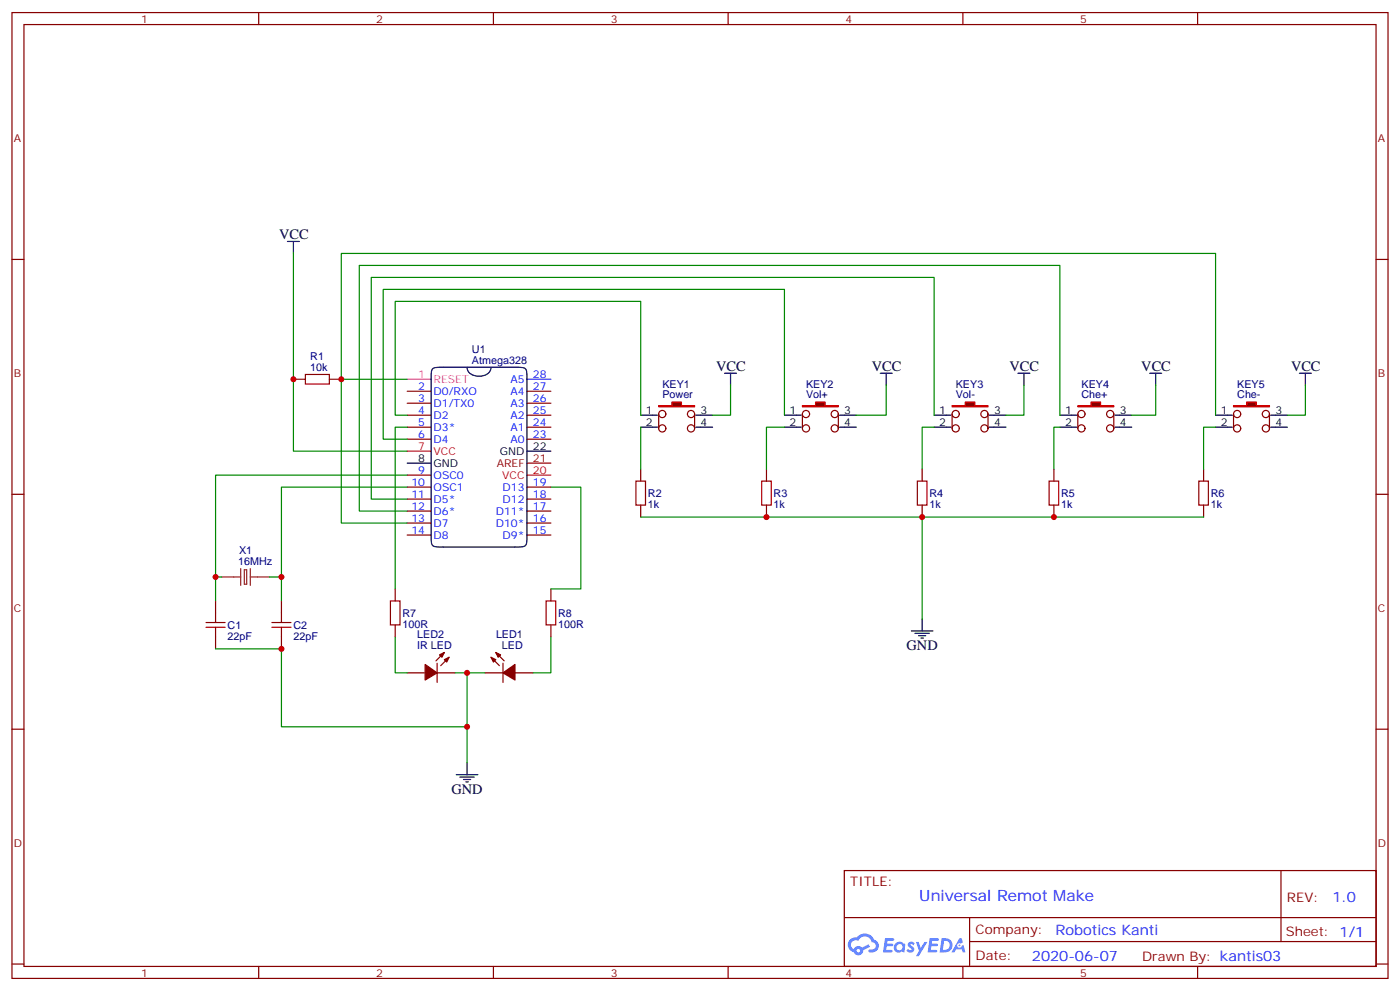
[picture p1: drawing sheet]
<svg xmlns="http://www.w3.org/2000/svg" width="412mm" height="292mm" viewBox="0 0 412 292" stroke-linecap="round" stroke-linejoin="round" font-family="sans-serif">
<g fill="none" stroke="#870000" stroke-width=".35">
<path d="M3.5 3.7h405.4v284.3h-405.4zM7.1 7.2h398.2v277.3h-398.2zM76.2 3.7v3.5M145.3 3.7v3.5M214.5 3.7v3.5M283.6 3.7v3.5M352.8 3.7v3.5M3.5 76.4h3.6M405.3 76.4h3.6M3.5 145.5h3.6M405.3 145.5h3.6M3.5 214.7h3.6"/>
<path d="M405.3 214.7h3.6M248.7 256.3h156.6v28.2h-156.6zM377.3 256.3v20.9M248.7 270.1h156.5M285.6 277.2h119.6M285.6 270.1v14.2M3.5 283.8h3.6M76.2 284.5v3.5M145.3 284.5v3.5M214.5 284.5v3.5M283.6 284.5v3.5M352.8 284.5v3.5"/>
<path d="M405.3 283.8h3.6"/>
</g>
<g fill="#5487ff">
<path d="M267.7 277.5a1.22 1.22 0 0 1 1.7 .2l-.4 .6a.47 .47 0 0 0-.3-.4 .47 .47 0 0 0-.5 .2l.1 .2a1.14 1.14 0 0 1 .8 1.8 1.14 1.14 0 0 1-1.9 0l-.2-.2 .5-.6 .7 .5a.29 .29 0 0 0 .3-.3 .29 .29 0 0 0-.2-.3 1.04 1.04 0 0 1-.6-1.7z"/>
<path d="M260.7 276.2h2.4l.3 .2-.2 .5-1.8 .1-.1 .8h1.5l.3 .4-.3 .4h-1.6l-.2 1.1h1.7l.2 .3-.2 .3-2.6 .1z"/>
<path d="M273.8 276.2h2.4l.3 .2-.1 .5-1.8 .1-.2 .8h1.6l.3 .4-.4 .4-1.6-.1-.1 1.1 1.7 .1 .2 .3-.2 .3-2.6 .1z"/>
<path d="M282.6 276.2h.7l.3 1.3-.6 .3a.69 .69 0 0 0-1 .3 .69 .69 0 0 0 .4 .9 .69 .69 0 0 0 .9-.6l.5-.2 .6 2.2h-.8l-.2-.9h-1.8l-.5 .9h-.8z"/>
<path d="M269.8 277.3h.8l.6 1.8 1.1-1.8h.9l-2.6 4.2h-.8l.9-1.5z"/>
<path d="M277.4 276.2l-.6 4.2h1.3a2.11 2.11 0 0 0 2.5-2.1 2.11 2.11 0 0 0-2.5-2.1zM278.1 277a1.39 1.39 0 0 1 1.7 1.4 1.39 1.39 0 0 1-1.8 1.2h-.3z"/>
<path d="M263.7 277.8a1.54 1.54 0 0 0-.1 2.2 1.54 1.54 0 0 0 2.2 .1l.6 .3 .3-2.3-.2-.3h-.4a1.49 1.49 0 0 0-2.4 0zM264 278.8a.94 .94 0 0 1 1.8 0 .94 .94 0 0 1-1.8 0z"/>
<path d="M250.4 276.6a2.18 2.18 0 0 0 1.1 3.7 1.44 1.44 0 0 0 1.6 .9 1.44 1.44 0 0 0 1.2-1.4l2-1.1-.5-.7-1.9 1a1.47 1.47 0 0 0-2.4 .4 1.39 1.39 0 0 1-.7-1.9 1.39 1.39 0 0 1 2-.5 2.12 2.12 0 0 1 2.2-1.3 2.12 2.12 0 0 1 1.9 1.7 1.14 1.14 0 0 1 1.1 1.4 1.14 1.14 0 0 1-1.7 .7 .43 .43 0 0 0-.5 .4 .43 .43 0 0 0 .4 .5 1.98 1.98 0 0 0 2.5-1.2 1.98 1.98 0 0 0-1.2-2.6 3.1 3.1 0 0 0-5.3-.6l-.9 .1zM252.3 279.9a.55 .55 0 0 1 1.1 0 .55 .55 0 0 1-1.1 0z"/>
<circle cx="282.6" cy="278.3" r=".26"/>
</g>
<path d="M119.9 111.7h7.1" fill="none" stroke="#f0f" stroke-width=".35"/>
<g fill="none" stroke="#870000" stroke-width=".35">
<path d="M86.4 111.7h3.6M97 111.7h3.5M119.9 115.2h7.1M119.9 118.7h7.1M155.2 115.2h7.1M155.2 118.7h7.1M119.9 122.2h7.1M119.9 125.8h7.1M119.9 129.3h7.1M119.9 139.9h7.1M155.2 122.2h7.1M155.2 125.8h7.1"/>
<path d="M155.2 129.3h7.1M188.7 138.1v3.5M119.9 143.4h7.1M119.9 146.9h7.1M119.9 150.5h7.1M119.9 154h7.1M119.9 157.5h7.1M155.2 143.4h7.1M155.2 146.9h7.1M155.2 150.5h7.1M155.2 154h7.1M155.2 157.5h7.1"/>
<path d="M188.7 148.7v3.5M63.5 176.9v3.5M82.9 176.9v3.5M63.5 187.5v3.5M82.9 187.5v3.5"/>
</g>
<path d="M119.9 132.8h7.1M155.2 139.9h7.1" fill="none" stroke="#f00" stroke-width=".35"/>
<path d="M127.4 108.6a4.9 4.9 0 0 1 3.1-.5h21.2a4.9 4.9 0 0 1 3.1 .5 4.9 4.9 0 0 1 .4 3.1v45.8a4.9 4.9 0 0 1-.4 3.1 4.9 4.9 0 0 1-3.1 .4h-21.2a4.9 4.9 0 0 1-3.1-.4 4.9 4.9 0 0 1-.4-3.1v-45.8a4.9 4.9 0 0 1 .4-3.1zM137.6 108.1a3.1 3.1 0 0 0 3.5 2.7 3.1 3.1 0 0 0 3.5-2.7M119.9 136.3h7.1M155.2 132.8h7.1M188.7 122.2h3.6M188.7 125.8h3.6" fill="none" stroke="#000" stroke-width=".35"/>
<path d="M155.2 136.3h7.1" fill="none" stroke="#900" stroke-width=".35"/>
<path d="M155.2 111.7h7.1" fill="none" stroke="#00f" stroke-width=".35"/>
<path d="M65.3 169.9h5.6M70.9 167.4v4.9M72 167.7h.7v4.3h-.7zM73.7 169.9h5.7M73.7 167.4v4.9" fill="none" stroke="#8c2424" stroke-width=".35"/>
<path d="M90 110.2h7v2.9h-7zM187.3 141.6h2.8v7.1h-2.8zM60.7 184.7h5.6M60.7 183.3h5.6M63.5 180.4v2.9M63.5 184.7v2.8M80.1 184.7h5.6M80.1 183.3h5.6M82.9 180.4v2.9M82.9 184.7v2.8" fill="none" stroke="#a10000" stroke-width=".35"/>
<path d="M194 119.4h3.9v-1h2.8v1h3.9v.4h-10.6z" fill="#870000" stroke="#f00" stroke-width=".35"/>
<g fill="none" stroke="#870000" stroke-width=".35">
<path d="M194 121.9v4.2M204.6 121.9v4.2"/>
<circle cx="195.1" cy="126.1" r="1.06"/>
<circle cx="195.1" cy="121.9" r="1.06"/>
<circle cx="203.6" cy="126.1" r="1.06"/>
<circle cx="203.6" cy="121.9" r="1.06"/>
</g>
<path d="M192.3 122.2h1.4M192.3 125.8h1.4M205 122.2h4.9M205 125.8h4.9M231.1 122.2h3.5M231.1 125.8h3.5" fill="none" stroke="#000" stroke-width=".35"/>
<path d="M236.4 119.4h3.8v-1h2.9v1h3.8v.4h-10.5z" fill="#870000" stroke="#f00" stroke-width=".35"/>
<g fill="none" stroke="#870000" stroke-width=".35">
<path d="M236.4 121.9v4.2M246.9 121.9v4.2"/>
<circle cx="237.4" cy="121.9" r="1.06"/>
<circle cx="237.4" cy="126.1" r="1.06"/>
<circle cx="245.9" cy="121.9" r="1.06"/>
<circle cx="245.9" cy="126.1" r="1.06"/>
</g>
<path d="M234.6 122.2h1.4M234.6 125.8h1.4M247.3 122.2h4.9M247.3 125.8h4.9M275.2 122.2h3.5M275.2 125.8h3.5" fill="none" stroke="#000" stroke-width=".35"/>
<path d="M280.5 119.4h3.8v-1h2.9v1h3.8v.4h-10.5z" fill="#870000" stroke="#f00" stroke-width=".35"/>
<g fill="none" stroke="#870000" stroke-width=".35">
<path d="M280.5 121.9v4.2M291 121.9v4.2"/>
<circle cx="281.5" cy="121.9" r="1.06"/>
<circle cx="281.5" cy="126.1" r="1.06"/>
<circle cx="290" cy="126.1" r="1.06"/>
<circle cx="290" cy="121.9" r="1.06"/>
</g>
<path d="M278.7 122.2h1.4M278.7 125.8h1.4M291.4 122.2h4.9M291.4 125.8h4.9M312.2 122.2h3.5M312.2 125.8h3.5" fill="none" stroke="#000" stroke-width=".35"/>
<path d="M317.5 119.4h3.9v-1h2.8v1h3.9v.4h-10.6z" fill="#870000" stroke="#f00" stroke-width=".35"/>
<g fill="none" stroke="#870000" stroke-width=".35">
<path d="M317.5 121.9v4.2M328.1 121.9v4.2"/>
<circle cx="318.6" cy="126.1" r="1.06"/>
<circle cx="318.6" cy="121.9" r="1.06"/>
<circle cx="327" cy="121.9" r="1.06"/>
<circle cx="327" cy="126.1" r="1.06"/>
</g>
<path d="M315.7 122.2h1.4M315.7 125.8h1.4M328.4 122.2h5M328.4 125.8h5M358.1 122.2h3.5M358.1 125.8h3.5" fill="none" stroke="#000" stroke-width=".35"/>
<path d="M363.4 119.4h3.8v-1h2.9v1h3.8v.4h-10.5z" fill="#870000" stroke="#f00" stroke-width=".35"/>
<g fill="none" stroke="#870000" stroke-width=".35">
<path d="M225.8 138.1v3.5M271.6 138.1v3.5M310.4 138.1v3.5M354.5 138.1v3.5M363.4 121.9v4.2M373.9 121.9v4.2M225.8 148.7v3.5M271.6 148.7v3.5M310.4 148.7v3.5M354.5 148.7v3.5M116.4 173.4v3.5M162.3 173.4v3.5"/>
<path d="M116.4 184v3.5M119.9 198.1h5.3M128.8 198.1h5.3M128.8 195.3v5.6M130.9 192.1l-2.5 2.5M132.3 193.5l-2.5 2.5M142.9 198.1h5.3M144.6 193.5l2.5 2.5M146 192.1l2.5 2.5M148.2 195.3v5.6M151.7 198.1h5.3M162.3 184v3.5"/>
<circle cx="364.4" cy="126.1" r="1.06"/>
<circle cx="364.4" cy="121.9" r="1.06"/>
<circle cx="372.9" cy="121.9" r="1.06"/>
<circle cx="372.9" cy="126.1" r="1.06"/>
</g>
<g fill="none" stroke="#000" stroke-width=".35">
<path d="M84.7 71.1h3.5M86.4 71.1v3.5M213.4 109.9h3.6M215.2 109.9v3.5M259.3 109.9h3.5M261.1 109.9v3.5M299.9 109.9h3.5M301.6 109.9v3.5M338.7 109.9h3.5M340.4 109.9v3.5M382.8 109.9h3.5M384.5 109.9v3.5"/>
<path d="M361.6 122.2h1.4M361.6 125.8h1.4M374.3 122.2h4.9M374.3 125.8h4.9M268.5 185.7h6.3M269.5 186.4h4.3M270.6 187.1h2.1M271.3 187.9h.7M271.6 182.2v3.5M134.4 228.1h6.4M135.5 228.8h4.2M136.5 229.5h2.1"/>
<path d="M137.2 230.2h.7M137.6 224.5v3.6"/>
</g>
<g fill="#870000" stroke="#870000" stroke-width=".35">
<path d="M144.6 193.5l1.4 .7-.7 .7z"/>
<path d="M146 192.1l1.5 .7-.7 .7z"/>
<path d="M148.2 198.1l3.5-2.5v4.6z"/>
<path d="M130.9 194.2l1.4-.7-.7 1.4z"/>
<path d="M129.5 192.8l1.4-.7-.7 1.4z"/>
<path d="M125.2 195.6l3.6 2.5-3.6 2.1z"/>
</g>
<path d="M224.4 141.6h2.8v7.1h-2.8zM270.2 141.6h2.8v7.1h-2.8zM309 141.6h2.9v7.1h-2.9zM353.1 141.6h2.9v7.1h-2.9zM115 176.9h2.8v7.1h-2.8zM160.9 176.9h2.8v7.1h-2.8z" fill="none" stroke="#a10000" stroke-width=".35"/>
<g fill="none" stroke="#008700" stroke-width=".35">
<path d="M86.4 74.6v58.2h33.5M100.5 111.7h19.4M215.2 113.4v8.8h-5.3M261.1 113.4v8.8h-8.9M301.6 113.4v8.8h-5.3M340.4 113.4v8.8h-7M384.5 113.4v8.8h-5.3M119.9 125.8h-3.5v47.6M119.9 122.2h-3.5v-33.5h72.3v33.5M119.9 139.9h-56.4v30M188.7 125.8v12.3M231.1 125.8h-5.3v12.3"/>
<path d="M231.1 122.2v-37h-118.2v44.1h7M275.2 125.8h-3.6v12.3M275.2 122.2v-40.5h-165.8v65.2h10.5M312.2 125.8h-1.8v12.3M312.2 122.2v-44.1h-206.4v72.4h14.1M358.1 125.8h-3.6v12.3M358.1 122.2v-47.6h-257.6v79.4h19.4M119.9 143.4h-37v26.5M162.3 143.4h8.8v30h-8.8M188.7 152.2h165.8M271.6 152.2v30M65.3 169.9h-1.8v7"/>
<path d="M79.4 169.9h3.5v7M63.5 191h19.4v23h54.7M116.4 187.5v10.6h3.5M134.1 198.1h3.5v26.4M137.6 198.1h5.3M162.3 187.5v10.6h-5.3"/>
</g>
<g fill="#c00">
<circle cx="82.9" cy="169.9" r=".88"/>
<circle cx="271.6" cy="152.2" r=".88"/>
<circle cx="225.8" cy="152.2" r=".88"/>
<circle cx="86.4" cy="111.7" r=".88"/>
<circle cx="137.6" cy="198.1" r=".88"/>
<circle cx="310.4" cy="152.2" r=".88"/>
<circle cx="100.5" cy="111.7" r=".88"/>
<circle cx="137.6" cy="214" r=".88"/>
<circle cx="82.9" cy="191" r=".88"/>
<circle cx="63.5" cy="169.9" r=".88"/>
</g>
<text font-size="4.6" fill="#00f" x="270.8" y="265.3">Universal Remot Make</text>
<g font-size="4.2">
<text x="82.2" y="70.4">VCC</text>
<text x="211" y="109.2">VCC</text>
<text x="256.8" y="109.2">VCC</text>
<text x="297.4" y="109.2">VCC</text>
<text x="336.2" y="109.2">VCC</text>
<text x="380.3" y="109.2">VCC</text>
<text x="267.1" y="191.4">GND</text>
<text x="133" y="233.7">GND</text>
</g>
<g font-size="4.2" fill="#00f">
<text x="392.5" y="265.6">1.0</text>
<text x="310.9" y="275.1">Robotics Kanti</text>
<text x="304" y="282.9">2020-06-07</text>
</g>
<g font-size="3.9" fill="#800">
<text x="250.5" y="260.9">TITLE:</text>
<text x="379.1" y="265.6">REV:</text>
<text x="287.4" y="275.1">Company:</text>
<text x="378.7" y="275.7">Sheet: 1/1</text>
<text x="287.4" y="282.8">Date:</text>
<text x="336.4" y="282.8">Drawn By: kantis03</text>
</g>
<g font-size="3.2" fill="#800">
<text x="41.6" y="6.7">1</text>
<text x="110.8" y="6.7">2</text>
<text x="179.9" y="6.7">3</text>
<text x="249.1" y="6.7">4</text>
<text x="318.2" y="6.7">5</text>
<text x="4.1" y="41.8">A</text>
<text x="405.9" y="41.8">A</text>
<text x="4.1" y="110.9">B</text>
<text x="405.9" y="110.9">B</text>
<text x="4.1" y="180.1">C</text>
<text x="405.9" y="180.1">C</text>
<text x="4.1" y="249.2">D</text>
<text x="405.9" y="249.2">D</text>
<text x="41.6" y="287.5">1</text>
<text x="110.8" y="287.5">2</text>
<text x="179.9" y="287.5">3</text>
<text x="249.1" y="287.5">4</text>
<text x="318.2" y="287.5">5</text>
</g>
<g font-size="3.2" fill="#000080">
<text x="91.4" y="106">R1</text>
<text x="139" y="107.1">Atmega328</text>
<text x="139" y="103.9">U1</text>
<text x="91.4" y="109.2">10k</text>
<text x="195.1" y="117.3">Power</text>
<text x="195.1" y="114.1">KEY1</text>
<text x="237.4" y="117.3">Vol+</text>
<text x="237.4" y="114.1">KEY2</text>
<text x="281.5" y="117.3">Vol-</text>
<text x="281.5" y="114.1">KEY3</text>
<text x="318.6" y="117.3">Che+</text>
<text x="318.6" y="114.1">KEY4</text>
<text x="364.4" y="117.3">Che-</text>
<text x="364.4" y="114.1">KEY5</text>
<text x="190.9" y="149.5">1k</text>
<text x="190.9" y="146.3">R2</text>
<text x="227.9" y="149.5">1k</text>
<text x="227.9" y="146.3">R3</text>
<text x="273.8" y="149.5">1k</text>
<text x="273.8" y="146.3">R4</text>
<text x="312.6" y="149.5">1k</text>
<text x="312.6" y="146.3">R5</text>
<text x="356.7" y="149.5">1k</text>
<text x="356.7" y="146.3">R6</text>
<text x="70.2" y="166.3">16MHz</text>
<text x="70.4" y="163.1">X1</text>
<text x="67" y="185.1">C1</text>
<text x="86.4" y="185.1">C2</text>
<text x="118.5" y="184.8">100R</text>
<text x="118.5" y="181.6">R7</text>
<text x="164.4" y="184.8">100R</text>
<text x="164.4" y="181.6">R8</text>
<text x="67" y="188.3">22pF</text>
<text x="86.4" y="188.3">22pF</text>
<text x="122.9" y="191">IR LED</text>
<text x="122.9" y="187.9">LED2</text>
<text x="146.1" y="187.9">LED1</text>
<text x="147.9" y="191">LED</text>
</g>
<g font-size="3.2" fill="#f0f">
<text x="123.2" y="111.3">1</text>
<text x="127.7" y="112.7">RESET</text>
</g>
<g font-size="3.2" fill="#00f">
<text x="150.3" y="112.7">A5</text>
<text x="157" y="111.3">28</text>
<text x="123.2" y="114.8">2</text>
<text x="123.2" y="118.4">3</text>
<text x="127.7" y="116.2">D0/RXO</text>
<text x="127.7" y="119.8">D1/TX0</text>
<text x="150.3" y="119.8">A3</text>
<text x="150.3" y="116.2">A4</text>
<text x="157" y="118.4">26</text>
<text x="157" y="114.8">27</text>
<text x="123.2" y="121.9">4</text>
<text x="123.2" y="125.4">5</text>
<text x="127.7" y="123.3">D2</text>
<text x="150.3" y="123.3">A2</text>
<text x="157" y="125.4">24</text>
<text x="157" y="121.9">25</text>
<text x="123.2" y="128.9">6</text>
<text x="127.7" y="126.8">D3*</text>
<text x="127.7" y="130.4">D4</text>
<text x="150.3" y="130.4">A0</text>
<text x="150.3" y="126.8">A1</text>
<text x="157" y="128.9">23</text>
<text x="121.2" y="143.1">10</text>
<text x="123.2" y="139.5">9</text>
<text x="127.7" y="140.9">OSC0</text>
<text x="157" y="143.1">19</text>
<text x="121.2" y="146.6">11</text>
<text x="127.7" y="144.5">OSC1</text>
<text x="127.7" y="148">D5*</text>
<text x="148" y="148">D12</text>
<text x="148" y="144.5">D13</text>
<text x="157" y="146.6">18</text>
<text x="121.2" y="150.1">12</text>
<text x="121.2" y="153.6">13</text>
<text x="127.7" y="151.5">D6*</text>
<text x="127.7" y="155">D7</text>
<text x="146" y="155">D10*</text>
<text x="146" y="151.5">D11*</text>
<text x="157" y="153.6">16</text>
<text x="157" y="150.1">17</text>
<text x="121.2" y="157.2">14</text>
<text x="127.7" y="158.6">D8</text>
<text x="148" y="158.6">D9*</text>
<text x="157" y="157.2">15</text>
</g>
<g font-size="3.2">
<text x="190.2" y="121.9">1</text>
<text x="190.2" y="125.4">2</text>
<text x="206.4" y="121.9">3</text>
<text x="206.4" y="125.4">4</text>
<text x="232.6" y="121.9">1</text>
<text x="232.6" y="125.4">2</text>
<text x="248.7" y="121.9">3</text>
<text x="248.7" y="125.4">4</text>
<text x="276.7" y="121.9">1</text>
<text x="276.7" y="125.4">2</text>
<text x="292.8" y="121.9">3</text>
<text x="292.8" y="125.4">4</text>
<text x="313.7" y="121.9">1</text>
<text x="313.7" y="125.4">2</text>
<text x="329.8" y="121.9">3</text>
<text x="329.8" y="125.4">4</text>
<text x="359.6" y="121.9">1</text>
<text x="359.6" y="125.4">2</text>
<text x="375.7" y="121.9">3</text>
<text x="375.7" y="125.4">4</text>
<text x="123.2" y="136">8</text>
<text x="127.7" y="137.4">GND</text>
<text x="147.2" y="133.9">GND</text>
<text x="157" y="132.5">22</text>
</g>
<g font-size="3.2" fill="#f00">
<text x="123.2" y="132.5">7</text>
<text x="127.7" y="133.9">VCC</text>
<text x="147.9" y="140.9">VCC</text>
<text x="157" y="139.5">20</text>
</g>
<g font-size="3.2" fill="#900">
<text x="146.3" y="137.4">AREF</text>
<text x="157" y="136">21</text>
</g>
</svg>
